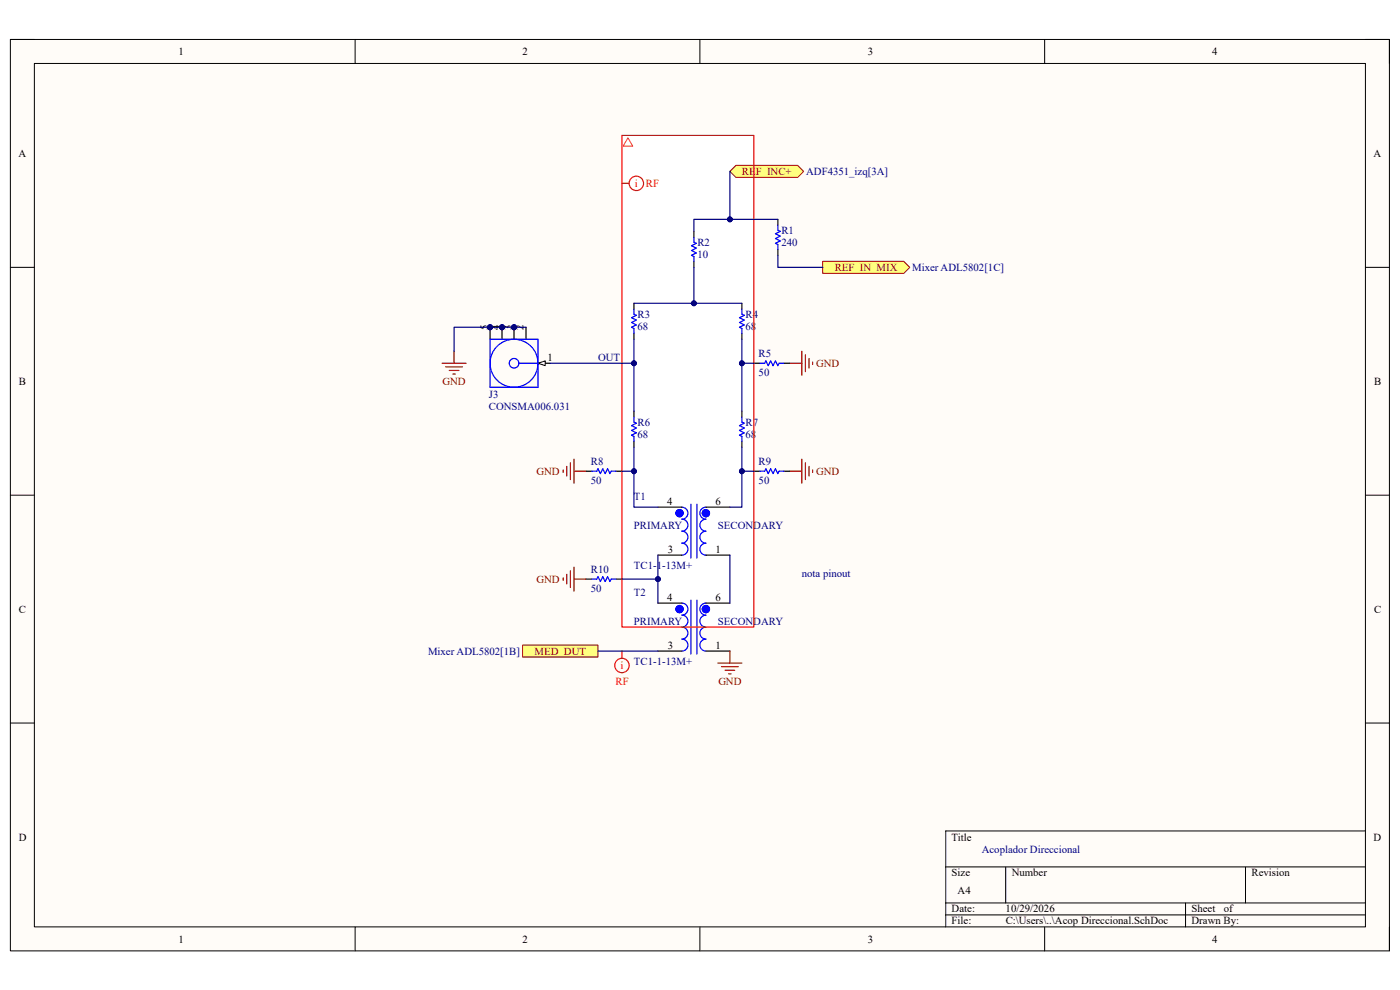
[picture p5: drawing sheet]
<svg xmlns="http://www.w3.org/2000/svg" width="297mm" height="210mm" viewBox="0 0 297 210" stroke-linecap="round" stroke-linejoin="round" font-family="sans-serif">
<path d="M2.2 8.4h292.6v193.3h-292.6z" fill-rule="evenodd" fill="#fffcf8"/>
<path d="M2.2 8.4h292.6v193.3h-292.6z" fill="none" stroke="#000" stroke-width=".21"/>
<path d="M7.3 13.5h282.4v183.1h-282.4z" fill-rule="evenodd" fill="#fffcf8"/>
<g fill="none" stroke="#000" stroke-width=".21">
<path d="M2.2 8.4h5.1M7.3 13.5h282.4v183.1h-282.4zM75.3 8.4v5.1M148.5 8.4v5.1M221.6 8.4v5.1M289.7 8.4h5.1v5.1M2.2 56.7h5.1M289.7 56.7h5.1M2.2 105h5.1M289.7 105.1h5.1M2.2 153.4h5.1M289.7 153.4h5.1"/>
<path d="M289.7 176.3h-89.1v20.3M75.3 196.6v5.1M148.5 196.6v5.1M200.6 183.9h89.1M200.6 191.5h89.1M200.6 194.1h89.1M213.4 183.9v7.6M221.6 196.6v5.1M251.5 191.5v5.1M264.2 183.9v7.6M294.8 196.6v5.1"/>
</g>
<path d="M131.9 28.7h28v104.3h-28z" fill-rule="evenodd" fill="#fff"/>
<g fill="none" stroke="#000" stroke-width=".25">
<path d="M147.2 49.1v1.3M147.2 55.4v1.3M165 46.5v1.3M165 52.9v1.3M134.5 64.3v1.3M134.5 70.7v1.3M157.4 64.3v1.3M157.4 70.7v1.3M159.9 77.1h1.3M166.3 77.1h1.3M124.3 100h1.3M130.7 100h1.2"/>
<path d="M134.5 87.2v1.3M134.5 93.6v1.3M157.4 87.2v1.3M157.4 93.6v1.3M159.9 100h1.3M166.3 100h1.3M139.6 107.6h5.1M139.6 117.8h5.1M149.8 107.6h5M149.8 117.8h5M124.3 122.9h1.3M130.7 122.9h1.2"/>
<path d="M139.6 127.9h5.1M139.6 138.1h5.1M149.8 127.9h5M149.8 138.1h5"/>
</g>
<g fill="none" stroke="#00f" stroke-width=".25">
<path d="M147.2 50.4v1l.5 .2-1 .5 1 .5-1 .5 1 .6-1 .5 .5 .2v1M165 47.8v1l.5 .3-1 .5 1 .5-1 .5 1 .5-1 .5 .5 .3v1M134.5 65.6v1l.5 .3-1 .5 1 .5-1 .5 1 .5-1 .5 .5 .3v1M157.4 65.6v1l.5 .3-1 .5 1 .5-1 .5 1 .5-1 .5 .5 .3v1M161.2 77.1h1l.3-.5 .5 1 .5-1 .5 1 .5-1 .5 1 .3-.5h1M125.6 100h1l.3-.6 .5 1.1 .5-1.1 .5 1.1 .5-1.1 .5 1.1 .3-.5h1M134.5 88.5v1l.5 .3-1 .5 1 .5-1 .5 1 .5-1 .5 .5 .3v1M157.4 88.5v1l.5 .3-1 .5 1 .5-1 .5 1 .5-1 .5 .5 .3v1M161.2 100h1l.3-.6 .5 1.1 .5-1.1 .5 1.1 .5-1.1 .5 1.1 .3-.5h1M144.7 110.1a1.27 1.27 0 0 1 1.2 1.3 1.27 1.27 0 0 1-1.2 1.3 1.27 1.27 0 0 1 1.2 1.2 1.27 1.27 0 0 1-1.2 1.3 1.27 1.27 0 0 1 1.2 1.3 1.27 1.27 0 0 1-1.2 1.3M144.7 107.6a1.27 1.27 0 0 1 1.2 1.3 1.27 1.27 0 0 1-1.2 1.2M146.6 107v11.4"/>
<path d="M147.8 107v11.4M149.8 107.6a1.27 1.27 0 0 0-1.3 1.3 1.27 1.27 0 0 0 1.3 1.2 1.27 1.27 0 0 0-1.3 1.3 1.27 1.27 0 0 0 1.3 1.3 1.27 1.27 0 0 0-1.3 1.2 1.27 1.27 0 0 0 1.3 1.3 1.27 1.27 0 0 0-1.3 1.3 1.27 1.27 0 0 0 1.3 1.3M125.6 122.9h1l.3-.6 .5 1.1 .5-1.1 .5 1.1 .5-1.1 .5 1.1 .3-.5h1M144.7 127.9a1.27 1.27 0 0 1 1.2 1.3 1.27 1.27 0 0 1-1.2 1.3 1.27 1.27 0 0 1 1.2 1.3 1.27 1.27 0 0 1-1.2 1.2 1.27 1.27 0 0 1 1.2 1.3 1.27 1.27 0 0 1-1.2 1.3 1.27 1.27 0 0 1 1.2 1.2 1.27 1.27 0 0 1-1.2 1.3M146.6 127.3v11.5M147.8 127.3v11.5M149.8 127.9a1.27 1.27 0 0 0-1.3 1.3 1.27 1.27 0 0 0 1.3 1.3 1.27 1.27 0 0 0-1.3 1.3 1.27 1.27 0 0 0 1.3 1.2 1.27 1.27 0 0 0-1.3 1.3 1.27 1.27 0 0 0 1.3 1.3 1.27 1.27 0 0 0-1.3 1.2 1.27 1.27 0 0 0 1.3 1.3"/>
</g>
<g fill="none" stroke="#800000" stroke-width=".25">
<path d="M93.8 77.1h5.1M94.6 77.8h3.5M95.3 78.6h2.1M96.1 79.3h.5M96.3 74.5v2.6M167.6 77.1h2.5M170.1 74.5v5.1M170.9 75.3v3.5M171.6 76v2.1M172.4 76.8v.5M119.5 99.7v.5M120.2 98.9v2.1"/>
<path d="M121 98.2v3.5M121.8 100h2.5M121.8 97.4v5.1M167.6 100h2.5M170.1 97.4v5.1M170.9 98.2v3.5M171.6 98.9v2.1M172.4 99.7v.5M119.5 122.6v.5M120.2 121.8v2.1M121 121.1v3.5M121.8 120.3v5.1"/>
<path d="M121.8 122.9h2.5M154.8 138.1v2.6M152.3 140.7h5.1M153.1 141.4h3.5M153.8 142.2h2.1M154.6 142.9h.5"/>
</g>
<g fill="none" stroke="#00f" stroke-width="1.3">
<circle cx="144.2" cy="108.9" r=".26"/>
<circle cx="149.8" cy="108.9" r=".26"/>
<circle cx="144.2" cy="129.2" r=".26"/>
<circle cx="149.8" cy="129.2" r=".26"/>
</g>
<path d="M156.1 35.1h13.1l1.3 1.3-1.3 1.2h-13.1l-1.3-1.2z" fill-rule="evenodd" fill="#ffff80"/>
<path d="M156.1 35.1h13.1l1.3 1.3-1.3 1.2h-13.1l-1.3-1.2z" fill="none" stroke="#800000" stroke-width=".21"/>
<path d="M174.5 55.4h17.2l1.3 1.3-1.3 1.3h-17.2z" fill-rule="evenodd" fill="#ffff80"/>
<path d="M174.5 55.4h17.2l1.3 1.3-1.3 1.3h-17.2z" fill="none" stroke="#800000" stroke-width=".21"/>
<path d="M110.9 136.8h16v2.6h-16z" fill-rule="evenodd" fill="#ffff80"/>
<path d="M110.9 136.8h16v2.6h-16z" fill="none" stroke="#800000" stroke-width=".21"/>
<circle cx="104" cy="69.4" r=".51" fill="#000080"/>
<circle cx="104" cy="69.4" r=".51" fill="none" stroke="#000080" stroke-width=".21"/>
<circle cx="109.1" cy="69.4" r=".51" fill="#000080"/>
<circle cx="109.1" cy="69.4" r=".51" fill="none" stroke="#000080" stroke-width=".21"/>
<circle cx="106.5" cy="69.4" r=".51" fill="#000080"/>
<circle cx="106.5" cy="69.4" r=".51" fill="none" stroke="#000080" stroke-width=".21"/>
<path d="M104 69.4v2.6" fill="none" stroke="#000" stroke-width=".25"/>
<circle cx="104" cy="69.4" r=".51" fill="#000080"/>
<circle cx="104" cy="69.4" r=".51" fill="none" stroke="#000080" stroke-width=".21"/>
<g fill="none" stroke="#00f" stroke-width=".25">
<circle cx="109.1" cy="77.1" r="5.1"/>
<circle cx="109.1" cy="77.1" r="1.02"/>
</g>
<path d="M114.1 77.1h2.6" fill="none" stroke="#000" stroke-width=".25"/>
<path d="M114.1 77.1l1.6-.5v1z" fill="#f8fcff"/>
<path d="M114.1 77.1l1.6-.5v1z" fill="none" stroke="#000" stroke-width=".21"/>
<path d="M109.1 69.4v2.6M111.6 69.4v2.6" fill="none" stroke="#000" stroke-width=".25"/>
<circle cx="109.1" cy="69.4" r=".51" fill="#000080"/>
<circle cx="109.1" cy="69.4" r=".51" fill="none" stroke="#000080" stroke-width=".21"/>
<path d="M106.5 69.4v2.6" fill="none" stroke="#000" stroke-width=".25"/>
<circle cx="106.5" cy="69.4" r=".51" fill="#000080"/>
<circle cx="106.5" cy="69.4" r=".51" fill="none" stroke="#000080" stroke-width=".21"/>
<path d="M104 72h10.1v10.1h-10.1zM110.1 77.1h4" fill="none" stroke="#00f" stroke-width=".25"/>
<g fill="none" stroke="#f00" stroke-width=".25">
<path d="M131.9 28.7h28v104.3h-28zM131.9 38.9h1.6M131.9 138.1v1.5"/>
<circle cx="135" cy="38.9" r="1.53"/>
<circle cx="131.9" cy="141.2" r="1.53"/>
</g>
<path d="M133.2 29.2l1 1.8h-2z" fill="none" stroke="#f33" stroke-width=".21"/>
<path d="M157.4 77.1h2.5" fill="none" stroke="#000080" stroke-width=".25"/>
<circle cx="157.4" cy="77.1" r=".51" fill="#000080"/>
<circle cx="157.4" cy="77.1" r=".51" fill="none" stroke="#000080" stroke-width=".21"/>
<path d="M134.5 72v15.2" fill="none" stroke="#000080" stroke-width=".25"/>
<circle cx="134.5" cy="77.1" r=".51" fill="#000080"/>
<circle cx="134.5" cy="77.1" r=".51" fill="none" stroke="#000080" stroke-width=".21"/>
<path d="M116.7 77.1h17.8" fill="none" stroke="#000080" stroke-width=".25"/>
<circle cx="134.5" cy="77.1" r=".51" fill="#000080"/>
<circle cx="134.5" cy="77.1" r=".51" fill="none" stroke="#000080" stroke-width=".21"/>
<path d="M147.2 56.7v7.6h-12.7M154.8 117.8v10.1M126.9 138.1h12.7" fill="none" stroke="#000080" stroke-width=".25"/>
<circle cx="147.2" cy="64.3" r=".51" fill="#000080"/>
<circle cx="147.2" cy="64.3" r=".51" fill="none" stroke="#000080" stroke-width=".21"/>
<path d="M147.2 64.3h10.2" fill="none" stroke="#000080" stroke-width=".25"/>
<circle cx="147.2" cy="64.3" r=".51" fill="#000080"/>
<circle cx="147.2" cy="64.3" r=".51" fill="none" stroke="#000080" stroke-width=".21"/>
<path d="M157.4 72v15.2" fill="none" stroke="#000080" stroke-width=".25"/>
<circle cx="157.4" cy="77.1" r=".51" fill="#000080"/>
<circle cx="157.4" cy="77.1" r=".51" fill="none" stroke="#000080" stroke-width=".21"/>
<path d="M131.9 100h2.6" fill="none" stroke="#000080" stroke-width=".25"/>
<circle cx="134.5" cy="100" r=".51" fill="#000080"/>
<circle cx="134.5" cy="100" r=".51" fill="none" stroke="#000080" stroke-width=".21"/>
<path d="M131.9 122.9h7.7" fill="none" stroke="#000080" stroke-width=".25"/>
<circle cx="139.6" cy="122.9" r=".51" fill="#000080"/>
<circle cx="139.6" cy="122.9" r=".51" fill="none" stroke="#000080" stroke-width=".21"/>
<path d="M139.6 117.8v10.1" fill="none" stroke="#000080" stroke-width=".25"/>
<circle cx="139.6" cy="122.9" r=".51" fill="#000080"/>
<circle cx="139.6" cy="122.9" r=".51" fill="none" stroke="#000080" stroke-width=".21"/>
<path d="M157.4 100h2.5" fill="none" stroke="#000080" stroke-width=".25"/>
<circle cx="157.4" cy="100" r=".51" fill="#000080"/>
<circle cx="157.4" cy="100" r=".51" fill="none" stroke="#000080" stroke-width=".21"/>
<path d="M157.4 94.9v12.7h-2.6" fill="none" stroke="#000080" stroke-width=".25"/>
<circle cx="157.4" cy="100" r=".51" fill="#000080"/>
<circle cx="157.4" cy="100" r=".51" fill="none" stroke="#000080" stroke-width=".21"/>
<path d="M165 46.5h-17.8v2.6" fill="none" stroke="#000080" stroke-width=".25"/>
<circle cx="154.8" cy="46.5" r=".51" fill="#000080"/>
<circle cx="154.8" cy="46.5" r=".51" fill="none" stroke="#000080" stroke-width=".21"/>
<path d="M154.8 36.4v10.1" fill="none" stroke="#000080" stroke-width=".25"/>
<circle cx="154.8" cy="46.5" r=".51" fill="#000080"/>
<circle cx="154.8" cy="46.5" r=".51" fill="none" stroke="#000080" stroke-width=".21"/>
<path d="M165 54.2v2.5h9.5M134.5 94.9v12.7h5.1" fill="none" stroke="#000080" stroke-width=".25"/>
<circle cx="134.5" cy="100" r=".51" fill="#000080"/>
<circle cx="134.5" cy="100" r=".51" fill="none" stroke="#000080" stroke-width=".21"/>
<path d="M109.1 69.4h2.5" fill="none" stroke="#000080" stroke-width=".25"/>
<circle cx="109.1" cy="69.4" r=".51" fill="#000080"/>
<circle cx="109.1" cy="69.4" r=".51" fill="none" stroke="#000080" stroke-width=".21"/>
<path d="M106.5 69.4h2.6" fill="none" stroke="#000080" stroke-width=".25"/>
<circle cx="109.1" cy="69.4" r=".51" fill="#000080"/>
<circle cx="109.1" cy="69.4" r=".51" fill="none" stroke="#000080" stroke-width=".21"/>
<circle cx="106.5" cy="69.4" r=".51" fill="#000080"/>
<circle cx="106.5" cy="69.4" r=".51" fill="none" stroke="#000080" stroke-width=".21"/>
<path d="M104 69.4h2.5" fill="none" stroke="#000080" stroke-width=".25"/>
<circle cx="106.5" cy="69.4" r=".51" fill="#000080"/>
<circle cx="106.5" cy="69.4" r=".51" fill="none" stroke="#000080" stroke-width=".21"/>
<circle cx="104" cy="69.4" r=".51" fill="#000080"/>
<circle cx="104" cy="69.4" r=".51" fill="none" stroke="#000080" stroke-width=".21"/>
<path d="M104 69.4h-7.7v5.1" fill="none" stroke="#000080" stroke-width=".25"/>
<circle cx="104" cy="69.4" r=".51" fill="#000080"/>
<circle cx="104" cy="69.4" r=".51" fill="none" stroke="#000080" stroke-width=".21"/>
<g font-size="2.3">
<text x="37.9" y="11.7">1</text>
<text x="110.9" y="11.7">2</text>
<text x="184.1" y="11.7">3</text>
<text x="257.1" y="11.7">4</text>
<text x="3.9" y="33.3">A</text>
<text x="291.4" y="33.3">A</text>
<text x="103.5" y="69.9" transform="rotate(-90 103.5 69.9)">5</text>
<text x="106" y="69.9" transform="rotate(-90 106 69.9)">4</text>
<text x="108.5" y="69.9" transform="rotate(-90 108.5 69.9)">3</text>
<text x="111.1" y="69.9" transform="rotate(-90 111.1 69.9)">2</text>
<text x="116.2" y="76.5">1</text>
<text x="4" y="81.6">B</text>
<text x="291.5" y="81.6">B</text>
<text x="141.6" y="107.1">4</text>
<text x="151.8" y="107.1">6</text>
<text x="141.7" y="117.3">3</text>
<text x="151.8" y="117.3">1</text>
<text x="4" y="130">C</text>
<text x="141.6" y="127.4">4</text>
<text x="151.8" y="127.4">6</text>
<text x="291.5" y="130">C</text>
<text x="141.7" y="137.6">3</text>
<text x="151.8" y="137.6">1</text>
<text x="4" y="178.3">D</text>
<text x="201.9" y="178.3">Title</text>
<text x="291.4" y="178.3">D</text>
<text x="201.9" y="185.9">Size</text>
<text x="214.6" y="185.9">Number</text>
<text x="265.5" y="185.9">Revision</text>
<text x="203.2" y="189.7">A4</text>
<text x="201.9" y="193.5">Date:</text>
<text x="201.9" y="196.1">File:</text>
<text x="213.3" y="193.5">10/29/2026</text>
<text x="213.4" y="196.1">C:\Users\..\Acop Direccional.SchDoc</text>
<text x="252.8" y="196.1">Drawn By:</text>
<text x="252.8" y="193.5">Sheet</text>
<text x="259.6" y="193.5">of</text>
<text x="37.9" y="199.9">1</text>
<text x="110.9" y="199.9">2</text>
<text x="184.1" y="199.9">3</text>
<text x="257.1" y="199.9">4</text>
</g>
<g font-size="2.3" fill="#f00">
<text x="134.7" y="39.7">i</text>
<text x="137" y="39.7">RF</text>
<text x="131.7" y="141.9">i</text>
<text x="130.6" y="145.2">RF</text>
</g>
<g font-size="2.3" fill="#800000">
<text x="157.4" y="37.1">REF_INC+</text>
<text x="177.1" y="57.4">REF_IN_MIX</text>
<text x="173.1" y="77.8">GND</text>
<text x="93.9" y="81.6">GND</text>
<text x="113.8" y="100.7">GND</text>
<text x="173.1" y="100.7">GND</text>
<text x="113.8" y="123.6">GND</text>
<text x="113.4" y="138.9">MED_DUT</text>
<text x="152.4" y="145.2">GND</text>
</g>
<g font-size="2.3" fill="#000080">
<text x="171" y="37.1">ADF4351_izq[3A]</text>
<text x="148" y="52.1">R2</text>
<text x="165.8" y="49.6">R1</text>
<text x="165.8" y="52.1">240</text>
<text x="148" y="54.7">10</text>
<text x="193.5" y="57.4">Mixer ADL5802[1C]</text>
<text x="135.3" y="67.4">R3</text>
<text x="135.3" y="69.9">68</text>
<text x="158.2" y="67.4">R4</text>
<text x="158.2" y="69.9">68</text>
<text x="126.9" y="76.5">OUT</text>
<text x="161" y="75.8">R5</text>
<text x="161" y="79.8">50</text>
<text x="103.7" y="84.4">J3</text>
<text x="103.7" y="87">CONSMA006.031</text>
<text x="135.3" y="90.3">R6</text>
<text x="135.3" y="92.8">68</text>
<text x="158.2" y="90.3">R7</text>
<text x="158.2" y="92.8">68</text>
<text x="125.3" y="98.7">R8</text>
<text x="161" y="98.7">R9</text>
<text x="125.3" y="102.7">50</text>
<text x="134.5" y="106.2">T1</text>
<text x="161" y="102.7">50</text>
<text x="134.5" y="112.1">PRIMARY</text>
<text x="152.3" y="112.1">SECONDARY</text>
<text x="125.3" y="121.6">R10</text>
<text x="125.3" y="125.6">50</text>
<text x="134.5" y="120.7">TC1-1-13M+</text>
<text x="170.1" y="122.3">nota pinout</text>
<text x="134.5" y="126.5">T2</text>
<text x="134.5" y="132.5">PRIMARY</text>
<text x="152.3" y="132.5">SECONDARY</text>
<text x="90.8" y="138.9">Mixer ADL5802[1B]</text>
<text x="134.5" y="141">TC1-1-13M+</text>
<text x="208.3" y="180.8">Acoplador Direccional</text>
</g>
</svg>
